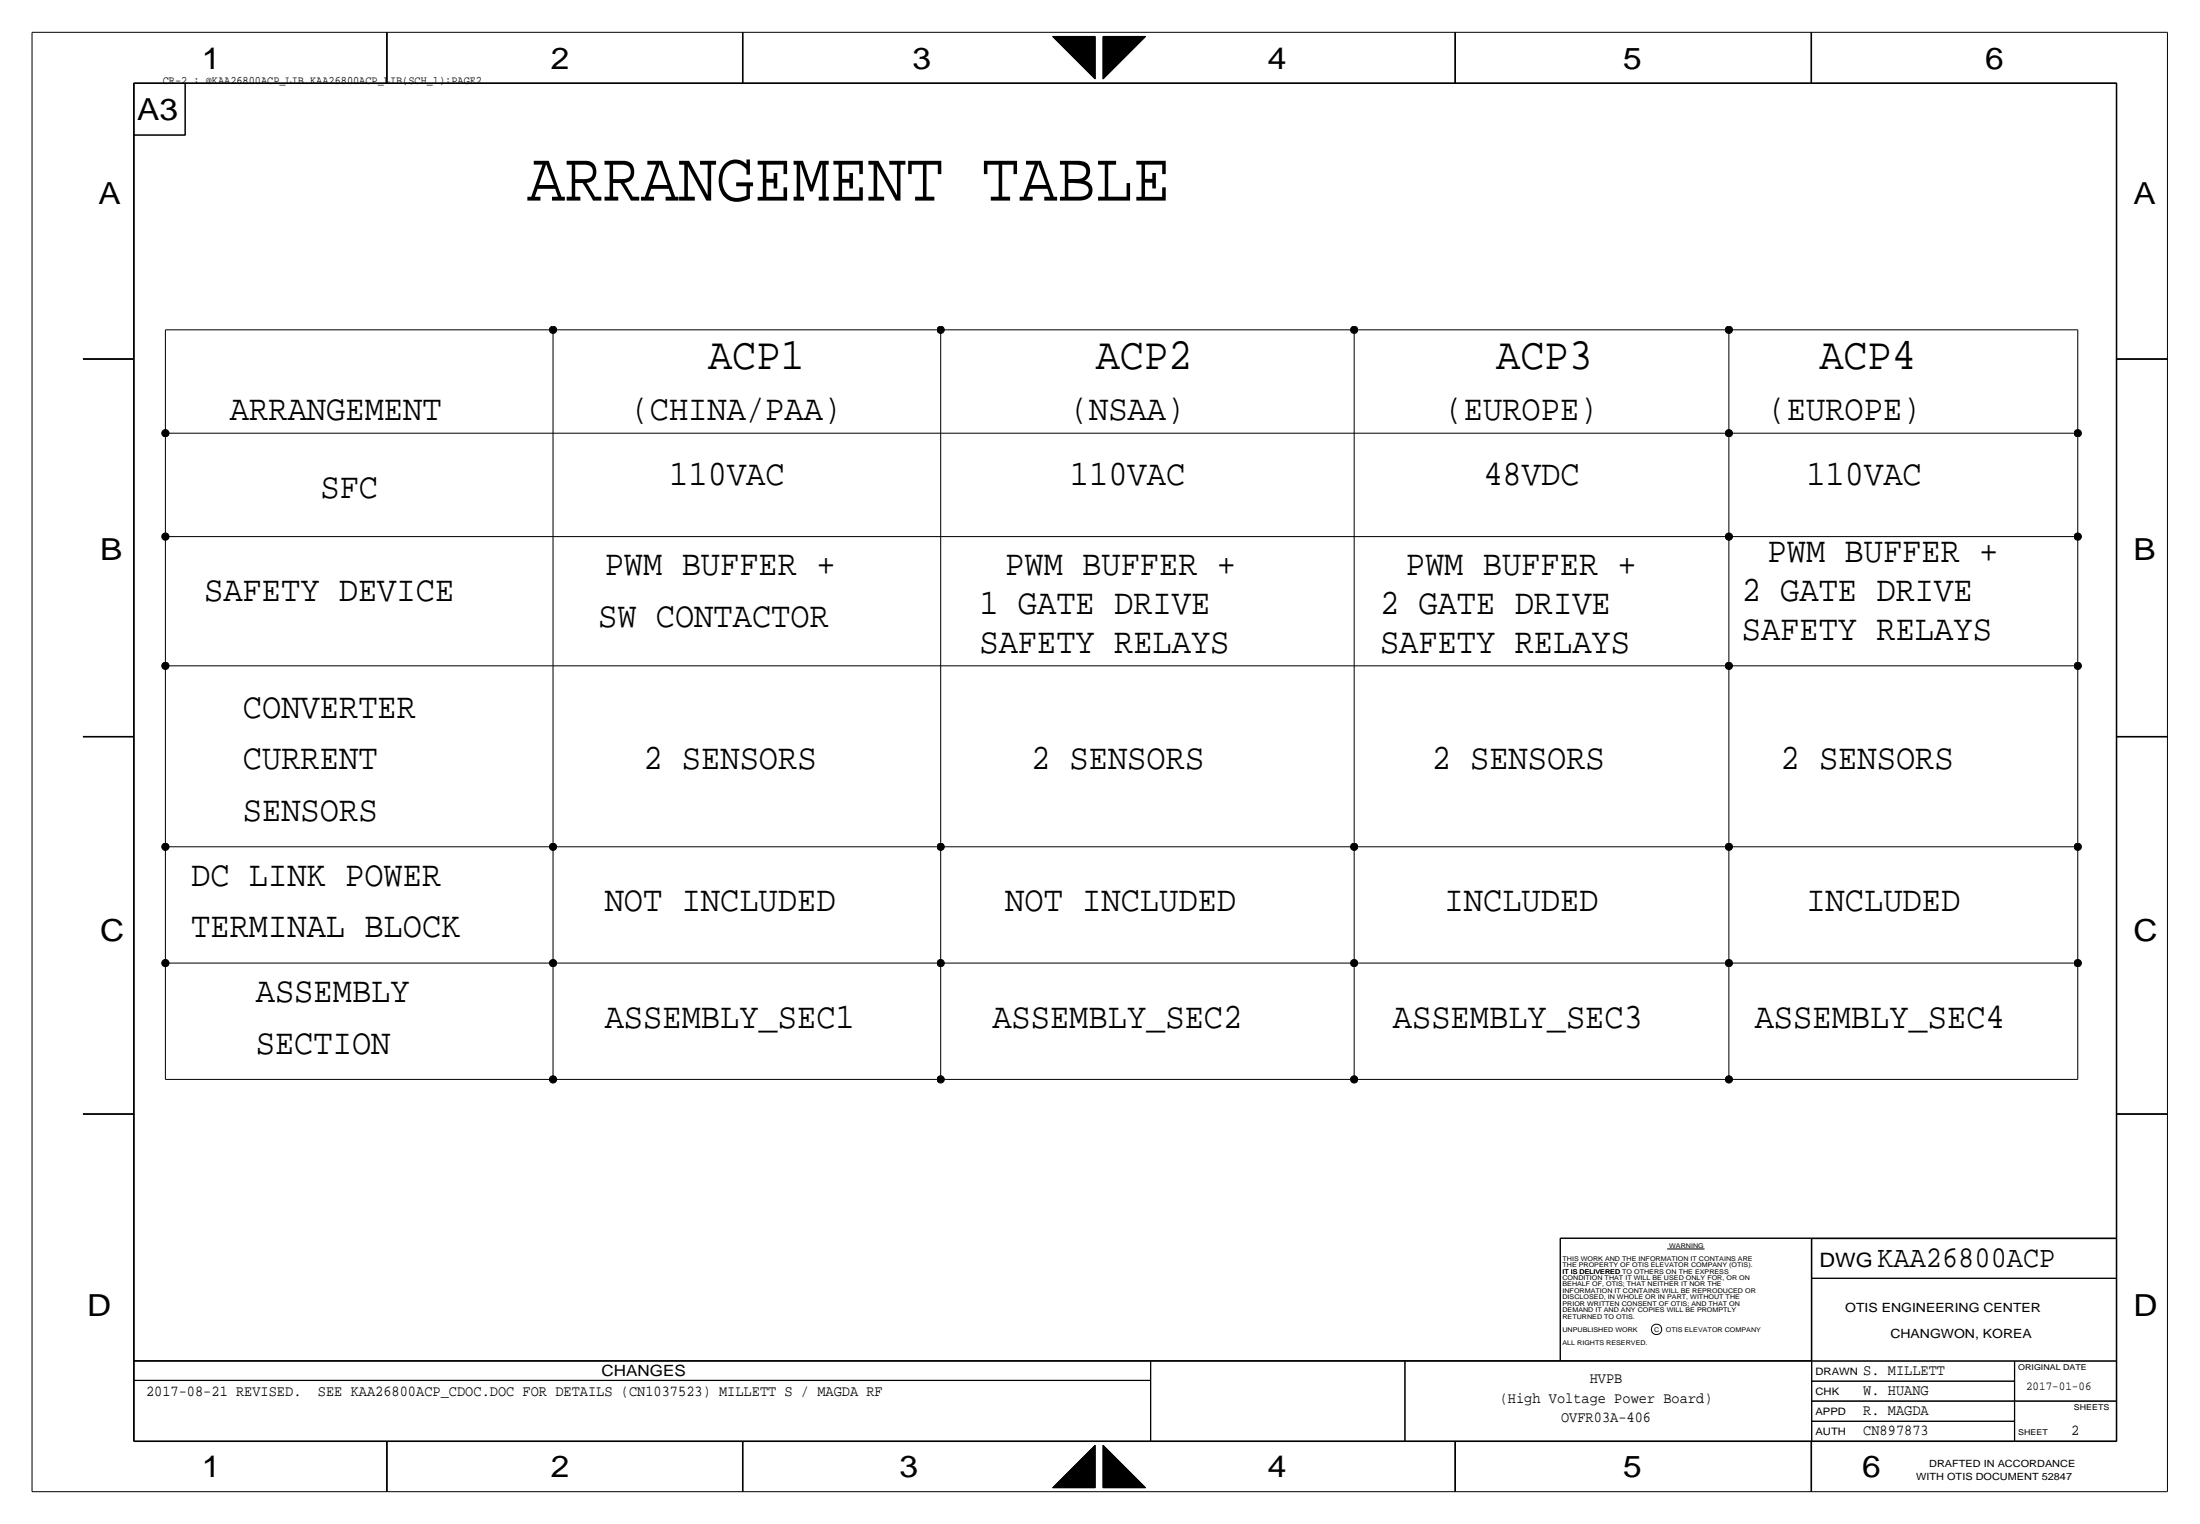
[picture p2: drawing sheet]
<svg xmlns="http://www.w3.org/2000/svg" width="432mm" height="300mm" viewBox="0 0 432 300" stroke-linecap="round" stroke-linejoin="round" font-family="sans-serif">
<g fill="none" stroke="#000" stroke-width=".2">
<path d="M6.3 6.4v286.8zM6.3 6.4h419.8zM26.3 16.3v267zM26.3 16.3h389.8zM26.3 16.4v266.9zM26.3 16.4h389.8zM26.4 16.4h389.6zM26.4 16.4v266.9zM36.4 16.4v10.2zM76 6.4v10zM76.1 6.4v10zM145.9 6.4v10z"/>
<path d="M146 6.4v10zM206.9 7.2h8.4zM206.9 7.2l8.4 8.3zM207 7.2h.1M207 7.2v.1zM207.1 7.2v.1zM207.1 7.2v.2zM207.2 7.2v.2zM207.2 7.2v.3zM207.3 7.2v.3zM207.3 7.2v.4zM207.4 7.2v.4z"/>
<path d="M207.4 7.2v.5zM207.5 7.2v.5zM207.5 7.2v.6zM207.6 7.2v.6zM207.6 7.2v.7zM207.7 7.2v.7zM207.7 7.2v.8zM207.8 7.2v.8zM207.8 7.2v.9zM207.9 7.2v.9zM207.9 7.2v1zM208 7.2v1z"/>
<path d="M208 7.2v1.1zM208.1 7.2v1.1zM208.1 7.2v1.2zM208.2 7.2v1.2zM208.2 7.2v1.3zM208.3 7.2v1.3zM208.3 7.2v1.4zM208.4 7.2v1.4zM208.4 7.2v1.5zM208.5 7.2v1.5zM208.5 7.2v1.6zM208.6 7.2v1.6z"/>
<path d="M208.6 7.2v1.7zM208.7 7.2v1.7zM208.7 7.2v1.8zM208.8 7.2v1.8zM208.8 7.2v1.9zM208.9 7.2v1.9zM208.9 7.2v2zM209 7.2v2zM209 7.2v2.1zM209.1 7.2v2.1zM209.1 7.2v2.2zM209.2 7.2v2.2z"/>
<path d="M209.2 7.2v2.3zM209.3 7.2v2.4zM209.4 7.2v2.5zM209.5 7.2v2.6zM209.6 7.2v2.7zM209.7 7.2v2.7zM209.7 7.2v2.8zM209.8 7.2v2.8zM209.8 7.2v2.9zM209.9 7.2v2.9zM209.9 7.2v3zM210 7.2v3z"/>
<path d="M210 7.2v3.1zM210.1 7.2v3.1zM210.1 7.2v3.2zM210.2 7.2v3.2zM210.2 7.2v3.3zM210.3 7.2v3.3zM210.3 7.2v3.4zM210.4 7.2v3.4zM210.4 7.2v3.5zM210.5 7.2v3.5zM210.5 7.2v3.6zM210.6 7.2v3.6z"/>
<path d="M210.6 7.2v3.7zM210.7 7.2v3.7zM210.7 7.2v3.8zM210.8 7.2v3.8zM210.8 7.2v3.9zM210.9 7.2v3.9zM210.9 7.2v4zM211 7.2v4zM211 7.2v4.1zM211.1 7.2v4.1zM211.1 7.2v4.2zM211.2 7.2v4.2z"/>
<path d="M211.2 7.2v4.3zM211.3 7.2v4.3zM211.3 7.2v4.4zM211.4 7.2v4.4zM211.4 7.2v4.5zM211.5 7.2v4.5zM211.5 7.2v4.6zM211.6 7.2v4.6zM211.6 7.2v4.7zM211.7 7.2v4.7zM211.7 7.2v4.8zM211.8 7.2v4.8z"/>
<path d="M211.8 7.2v4.9zM211.9 7.2v4.9zM211.9 7.2v5zM212 7.2v5zM212 7.2v5.1zM212.1 7.2v5.1zM212.1 7.2v5.2zM212.2 7.2v5.2zM212.2 7.2v5.3zM212.3 7.2v5.3zM212.3 7.2v5.4zM212.4 7.2v5.4z"/>
<path d="M212.4 7.2v5.5zM212.5 7.2v5.6zM212.6 7.2v5.7zM212.7 7.2v5.8zM212.8 7.2v5.8zM212.8 7.2v5.9zM212.9 7.2v5.9zM212.9 7.2v6zM213 7.2v6zM213 7.2v6.1zM213.1 7.2v6.1zM213.1 7.2v6.2z"/>
<path d="M213.2 7.2v6.2zM213.2 7.2v6.3zM213.3 7.2v6.3zM213.3 7.2v6.4zM213.4 7.2v6.4zM213.4 7.2v6.5zM213.5 7.2v6.5zM213.5 7.2v6.6zM213.6 7.2v6.6zM213.6 7.2v6.7zM213.7 7.2v6.7zM213.7 7.2v6.8z"/>
<path d="M213.8 7.2v6.8zM213.8 7.2v6.9zM213.9 7.2v6.9zM213.9 7.2v7zM214 7.2v7zM214 7.2v7.1zM214.1 7.2v7.1zM214.1 7.2v7.2zM214.2 7.2v7.2zM214.2 7.2v7.3zM214.3 7.2v7.3zM214.3 7.2v7.4z"/>
<path d="M214.4 7.2v7.4zM214.4 7.2v7.5zM214.5 7.2v7.5zM214.5 7.2v7.6zM214.6 7.2v7.6zM214.6 7.2v7.7zM214.7 7.2v7.7zM214.7 7.2v7.8zM214.8 7.2v7.8zM214.8 7.2v7.9zM214.9 7.2v7.9zM214.9 7.2v8z"/>
<path d="M215 7.2v8zM215 7.2v8.1zM215.1 7.2v8.1zM215.1 7.2v8.2zM215.2 7.2v8.2zM215.2 7.2v8.3zM215.3 7.2v8.3zM216.8 7.2v8.3zM216.8 7.2h8.4zM216.9 7.2v8.3zM216.9 7.2v8.2zM217 7.2v8.2z"/>
<path d="M217 7.2v8.1zM217.1 7.2v8.1zM217.1 7.2v8zM217.2 7.2v8zM217.2 7.2v7.9zM217.3 7.2v7.9zM217.3 7.2v7.8zM217.4 7.2v7.8zM217.4 7.2v7.7zM217.5 7.2v7.7zM217.5 7.2v7.6zM217.6 7.2v7.6z"/>
<path d="M217.6 7.2v7.5zM217.7 7.2v7.5zM217.7 7.2v7.4zM217.8 7.2v7.4zM217.8 7.2v7.3zM217.9 7.2v7.3zM217.9 7.2v7.2zM218 7.2v7.2zM218 7.2v7.1zM218.1 7.2v7.1zM218.1 7.2v7zM218.2 7.2v7z"/>
<path d="M218.2 7.2v6.9zM218.3 7.2v6.9zM218.3 7.2v6.8zM218.4 7.2v6.8zM218.4 7.2v6.7zM218.5 7.2v6.7zM218.5 7.2v6.6zM218.6 7.2v6.6zM218.6 7.2v6.5zM218.7 7.2v6.5zM218.7 7.2v6.4zM218.8 7.2v6.4z"/>
<path d="M218.8 7.2v6.3zM218.9 7.2v6.3zM218.9 7.2v6.2zM219 7.2v6.2zM219 7.2v6.1zM219.1 7.2v6.1zM219.2 7.2v6zM219.3 7.2v5.9zM219.4 7.2v5.8zM219.5 7.2v5.7zM219.6 7.2v5.6zM219.7 7.2v5.5z"/>
<path d="M219.7 7.2v5.4zM219.8 7.2v5.4zM219.8 7.2v5.3zM219.9 7.2v5.3zM219.9 7.2v5.2zM220 7.2v5.2zM220 7.2v5.1zM220.1 7.2v5.1zM220.1 7.2v5zM220.2 7.2v5zM220.2 7.2v4.9zM220.3 7.2v4.9z"/>
<path d="M220.3 7.2v4.8zM220.4 7.2v4.8zM220.4 7.2v4.7zM220.5 7.2v4.7zM220.5 7.2v4.6zM220.6 7.2v4.6zM220.6 7.2v4.5zM220.7 7.2v4.5zM220.7 7.2v4.4zM220.8 7.2v4.4zM220.8 7.2v4.3zM220.9 7.2v4.3z"/>
<path d="M220.9 7.2v4.2zM221 7.2v4.2zM221 7.2v4.1zM221.1 7.2v4.1zM221.1 7.2v4zM221.2 7.2v4zM221.2 7.2v3.9zM221.3 7.2v3.9zM221.3 7.2v3.8zM221.4 7.2v3.8zM221.4 7.2v3.7zM221.5 7.2v3.7z"/>
<path d="M221.5 7.2v3.6zM221.6 7.2v3.6zM221.6 7.2v3.5zM221.7 7.2v3.5zM221.7 7.2v3.4zM221.8 7.2v3.4zM221.8 7.2v3.3zM221.9 7.2v3.3zM221.9 7.2v3.2zM222 7.2v3.2zM222 7.2v3.1zM222.1 7.2v3.1z"/>
<path d="M222.1 7.2v3zM222.2 7.2v3zM222.2 7.2v2.9zM222.3 7.2v2.9zM222.4 7.2v2.8zM222.5 7.2v2.7zM222.6 7.2v2.6zM222.7 7.2v2.5zM222.8 7.2v2.4zM222.9 7.2v2.3zM222.9 7.2v2.2zM223 7.2v2.2z"/>
<path d="M223 7.2v2.1zM223.1 7.2v2.1zM223.1 7.2v2zM223.2 7.2v2zM223.2 7.2v1.9zM223.3 7.2v1.9zM223.3 7.2v1.8zM223.4 7.2v1.8zM223.4 7.2v1.7zM223.5 7.2v1.7zM223.5 7.2v1.6zM223.6 7.2v1.6z"/>
<path d="M223.6 7.2v1.5zM223.7 7.2v1.5zM223.7 7.2v1.4zM223.8 7.2v1.4zM223.8 7.2v1.3zM223.9 7.2v1.3zM223.9 7.2v1.2zM224 7.2v1.2zM224 7.2v1.1zM224.1 7.2v1.1zM224.1 7.2v1zM224.2 7.2v1z"/>
<path d="M224.2 7.2v.9zM224.3 7.2v.9zM224.3 7.2v.8zM224.4 7.2v.8zM224.4 7.2v.7zM224.5 7.2v.7zM224.5 7.2v.6zM224.6 7.2v.6zM224.6 7.2v.5zM224.7 7.2v.5zM224.7 7.2v.4zM224.8 7.2v.4z"/>
<path d="M224.8 7.2v.3zM224.9 7.2v.3zM224.9 7.2v.2zM225 7.2v.2zM225 7.2v.1zM225.1 7.2v.1zM225.1 7.2h.1M225.2 7.2l-8.4 8.3zM286 6.4v10zM286.1 6.4v10zM356 6.4v10zM356.1 6.4v10z"/>
<path d="M416 16.4v266.9zM416.1 16.4v266.9zM416.1 16.3v267zM426.1 6.4v286.8zM26.3 26.5h10.1zM26.3 26.6h10.1zM16.3 70.6h10zM16.3 70.5h10zM32.5 64.8h76.2zM32.5 64.8v20.3zM108.7 64.8h76.2zM108.7 64.8v101.6z"/>
<path d="M184.9 64.8v101.6zM184.9 64.8h81.3zM266.2 64.8h73.7zM266.2 64.8v101.6zM339.9 64.8v20.3zM339.9 64.8h68.5zM408.4 64.8v20.3zM416.1 70.6h10zM416.1 70.5h10zM32.5 85.1h307.4zM32.5 85.1v20.4zM339.9 85.1h68.5z"/>
<path d="M339.9 85.1v20.4zM408.4 85.1v20.4zM32.5 105.5h307.4zM32.5 105.5v25.4zM339.9 105.5h68.5zM339.9 105.5v25.4zM408.4 105.5v25.4zM32.5 130.9h307.4zM32.5 130.9v35.5zM339.9 130.9h68.5zM339.9 130.9v35.5zM408.4 130.9v35.5z"/>
<path d="M16.3 144.7h10zM16.3 144.8h10zM416.1 144.8h10zM416.1 144.7h10zM32.5 166.4h76.2zM32.5 166.4v22.9zM108.7 166.4h76.2zM108.7 166.4v22.9zM184.9 166.4v22.9zM184.9 166.4h81.3zM266.2 166.4h73.7zM266.2 166.4v22.9z"/>
<path d="M339.9 166.4h68.5zM339.9 166.4v22.9zM408.4 166.4v22.9zM32.5 189.3h76.2zM32.5 189.3v22.8zM108.7 189.3h76.2zM108.7 189.3v22.8zM184.9 189.3h81.3zM184.9 189.3v22.8zM266.2 189.3h73.7zM266.2 189.3v22.8zM339.9 189.3h68.5z"/>
<path d="M339.9 189.3v22.8zM408.4 189.3v22.8zM16.3 219h10zM16.3 218.9h10zM32.5 212.1h76.2zM108.7 212.1h76.2zM184.9 212.1h81.3zM266.2 212.1h73.7zM339.9 212.1h68.5zM416.1 219h10zM416.1 218.9h10zM306.7 243.4h109.4z"/>
<path d="M306.7 243.3h109.4zM306.7 243.3v24.2zM327.7 245.5h7.4zM356.1 243.4h60zM356.1 243.3v24.2zM356.1 251.2h60zM356.1 251.3h60zM356.1 243.3v49.9zM356.2 243.3v40zM26.3 271.3h199.9zM26.3 267.4h329.8zM26.3 267.5h389.8z"/>
<path d="M226.2 267.5v15.8zM276.1 267.5v15.8zM276.2 267.5v15.8zM356.1 279.3h39.9zM356.1 271.4h39.9zM356.1 271.5h39.9zM356.1 275.3h60zM356.1 275.4h60zM396 267.5v15.8zM6.3 293.2h419.8zM26.3 283.3h389.8zM26.3 283.2h389.8z"/>
<path d="M76 283.3v9.9zM76.1 283.3v9.9zM145.9 283.3v9.9zM146 283.3v9.9zM206.9 292.4h8.4zM207 292.4h.1M207 292.3v.1zM207.1 292.3v.1zM207.1 292.2v.2zM207.2 292.2v.2zM207.2 292.1v.3zM207.3 292v.4z"/>
<path d="M207.4 291.9v.5zM207.5 291.8v.6zM207.6 291.7v.7zM207.7 291.6v.8zM207.8 291.5v.9zM207.9 291.4v1zM208 291.3v1.1zM208.1 291.2v1.2zM208.2 291.1v1.3zM208.3 291v1.4zM208.4 290.9v1.5zM208.5 290.8v1.6z"/>
<path d="M208.6 290.7v1.7zM208.7 290.6v1.8zM208.8 290.5v1.9zM208.9 290.4v2zM209 290.3v2.1zM209.1 290.2v2.2zM209.2 290.1v2.3zM209.3 290v2.4zM209.4 289.9v2.5zM209.5 289.8v2.6zM209.6 289.7v2.7zM209.7 289.7v2.7z"/>
<path d="M209.7 289.6v2.8zM209.8 289.6v2.8zM209.8 289.5v2.9zM209.9 289.5v2.9zM209.9 289.4v3zM210 289.4v3zM210 289.3v3.1zM210.1 289.3v3.1zM210.1 289.2v3.2zM210.2 289.2v3.2zM210.2 289.1v3.3zM210.3 289.1v3.3z"/>
<path d="M210.3 289v3.4zM210.4 289v3.4zM210.4 288.9v3.5zM210.5 288.8v3.6zM210.6 288.7v3.7zM210.7 288.6v3.8zM210.8 288.5v3.9zM210.9 288.4v4zM211 288.3v4.1zM211.1 288.2v4.2zM211.2 288.1v4.3zM211.3 288v4.4z"/>
<path d="M211.4 287.9v4.5zM211.5 287.8v4.6zM211.6 287.7v4.7zM211.7 287.6v4.8zM211.8 287.5v4.9zM211.9 287.4v5zM212 287.3v5.1zM212.1 287.2v5.2zM212.2 287.1v5.3zM212.3 287v5.4zM212.4 286.9v5.5zM212.5 286.8v5.6z"/>
<path d="M212.6 286.7v5.7zM212.7 286.6v5.8zM212.8 286.6v5.8zM212.8 286.5v5.9zM212.9 286.5v5.9zM212.9 286.4v6zM213 286.4v6zM213 286.3v6.1zM213.1 286.3v6.1zM213.1 286.2v6.2zM213.2 286.2v6.2zM213.2 286.1v6.3z"/>
<path d="M213.3 286.1v6.3zM213.3 286v6.4zM213.4 286v6.4zM213.4 285.9v6.5zM213.5 285.9v6.5zM213.5 285.8v6.6zM213.6 285.7v6.7zM213.7 285.6v6.8zM213.8 285.5v6.9zM213.9 285.4v7zM214 285.3v7.1zM214.1 285.2v7.2z"/>
<path d="M214.2 285.1v7.3zM214.3 285v7.4zM214.4 284.9v7.5zM214.5 284.8v7.6zM214.6 284.7v7.7zM214.7 284.6v7.8zM214.8 284.5v7.9zM214.9 284.4v8zM215 284.3v8.1zM215.1 284.2v8.2zM215.2 284.1v8.3zM215.3 284l-8.4 8.4z"/>
<path d="M215.3 284v8.4zM216.8 284v8.4zM216.8 284l8.4 8.4zM216.8 292.4h8.4zM216.9 284.1v8.3zM217 284.2v8.2zM217.1 284.3v8.1zM217.2 284.4v8zM217.3 284.5v7.9zM217.4 284.6v7.8zM217.5 284.7v7.7zM217.6 284.8v7.6z"/>
<path d="M217.7 284.9v7.5zM217.8 285v7.4zM217.9 285.1v7.3zM218 285.2v7.2zM218.1 285.3v7.1zM218.2 285.4v7zM218.3 285.5v6.9zM218.4 285.6v6.8zM218.5 285.7v6.7zM218.6 285.8v6.6zM218.6 285.9v6.5zM218.7 285.9v6.5z"/>
<path d="M218.7 286v6.4zM218.8 286v6.4zM218.8 286.1v6.3zM218.9 286.1v6.3zM218.9 286.2v6.2zM219 286.2v6.2zM219 286.3v6.1zM219.1 286.3v6.1zM219.2 286.4v6zM219.3 286.5v5.9zM219.4 286.6v5.8zM219.5 286.7v5.7z"/>
<path d="M219.6 286.8v5.6zM219.7 286.9v5.5zM219.8 287v5.4zM219.9 287.1v5.3zM220 287.2v5.2zM220.1 287.3v5.1zM220.2 287.4v5zM220.3 287.5v4.9zM220.4 287.6v4.8zM220.5 287.7v4.7zM220.6 287.8v4.6zM220.7 287.9v4.5z"/>
<path d="M220.8 288v4.4zM220.9 288.1v4.3zM221 288.2v4.2zM221.1 288.3v4.1zM221.2 288.4v4zM221.3 288.5v3.9zM221.4 288.6v3.8zM221.5 288.7v3.7zM221.6 288.8v3.6zM221.7 288.9v3.5zM221.7 289v3.4zM221.8 289v3.4z"/>
<path d="M221.8 289.1v3.3zM221.9 289.1v3.3zM221.9 289.2v3.2zM222 289.2v3.2zM222 289.3v3.1zM222.1 289.3v3.1zM222.1 289.4v3zM222.2 289.4v3zM222.2 289.5v2.9zM222.3 289.5v2.9zM222.4 289.6v2.8zM222.5 289.7v2.7z"/>
<path d="M222.6 289.8v2.6zM222.7 289.9v2.5zM222.8 290v2.4zM222.9 290.1v2.3zM223 290.2v2.2zM223.1 290.3v2.1zM223.2 290.4v2zM223.3 290.5v1.9zM223.4 290.6v1.8zM223.5 290.7v1.7zM223.6 290.8v1.6zM223.7 290.9v1.5z"/>
<path d="M223.8 291v1.4zM223.9 291.1v1.3zM224 291.2v1.2zM224.1 291.3v1.1zM224.2 291.4v1zM224.3 291.5v.9zM224.4 291.6v.8zM224.5 291.7v.7zM224.6 291.8v.6zM224.7 291.9v.5zM224.8 292v.4zM224.9 292.1v.3z"/>
<path d="M224.9 292.2v.2zM225 292.2v.2zM225 292.3v.1zM225.1 292.3v.1zM225.1 292.4h.1M286 283.3v9.9zM286.1 283.3v9.9zM356 283.3v9.9zM356.1 283.3v9.9z"/>
<circle cx="325.6" cy="261.3" r="1.02"/>
</g>
<g fill="#000" stroke="#000" stroke-width=".2">
<circle cx="108.7" cy="64.8" r=".71"/>
<circle cx="184.9" cy="64.8" r=".71"/>
<circle cx="266.2" cy="64.8" r=".71"/>
<circle cx="339.9" cy="64.8" r=".71"/>
<circle cx="32.5" cy="85.1" r=".71"/>
<circle cx="339.9" cy="85.1" r=".71"/>
<circle cx="408.4" cy="85.1" r=".71"/>
<circle cx="32.5" cy="105.5" r=".71"/>
<circle cx="339.9" cy="105.5" r=".71"/>
<circle cx="408.4" cy="105.5" r=".71"/>
<circle cx="32.5" cy="130.9" r=".71"/>
<circle cx="339.9" cy="130.9" r=".71"/>
<circle cx="408.4" cy="130.9" r=".71"/>
<circle cx="32.5" cy="166.4" r=".71"/>
<circle cx="108.7" cy="166.4" r=".71"/>
<circle cx="184.9" cy="166.4" r=".71"/>
<circle cx="266.2" cy="166.4" r=".71"/>
<circle cx="339.9" cy="166.4" r=".71"/>
<circle cx="408.4" cy="166.4" r=".71"/>
<circle cx="32.5" cy="189.3" r=".71"/>
<circle cx="108.7" cy="189.3" r=".71"/>
<circle cx="184.9" cy="189.3" r=".71"/>
<circle cx="266.2" cy="189.3" r=".71"/>
<circle cx="339.9" cy="189.3" r=".71"/>
<circle cx="408.4" cy="189.3" r=".71"/>
<circle cx="108.7" cy="212.1" r=".71"/>
<circle cx="184.9" cy="212.1" r=".71"/>
<circle cx="266.2" cy="212.1" r=".71"/>
<circle cx="339.9" cy="212.1" r=".71"/>
</g>
<text font-size="13.9" x="103.6" y="39.4">ARRANGEMENT TABLE</text>
<g font-size="8.9">
<text x="139.2" y="72.4">ACP1</text>
<text x="215.4" y="72.4">ACP2</text>
<text x="294.1" y="72.4">ACP3</text>
<text x="357.6" y="72.4">ACP4</text>
</g>
<g font-size="7.1">
<text x="45.2" y="82.6">ARRANGEMENT</text>
<text x="124" y="82.6">(CHINA/PAA)</text>
<text x="210.3" y="82.6">(NSAA)</text>
<text x="284" y="82.6">(EUROPE)</text>
<text x="347.5" y="82.6">(EUROPE)</text>
<text x="131.6" y="95.3">110VAC</text>
<text x="210.3" y="95.3">110VAC</text>
<text x="291.6" y="95.3">48VDC</text>
<text x="355.1" y="95.3">110VAC</text>
<text x="63" y="97.8">SFC</text>
<text x="118.9" y="113.1">PWM BUFFER +</text>
<text x="197.6" y="113.1">PWM BUFFER +</text>
<text x="276.4" y="113.1">PWM BUFFER +</text>
<text x="347.5" y="110.5">PWM BUFFER +</text>
<text x="40.1" y="118.2">SAFETY DEVICE</text>
<text x="342.4" y="118.2">2 GATE DRIVE</text>
<text x="117.6" y="123.2">SW CONTACTOR</text>
<text x="192.5" y="120.7">1 GATE DRIVE</text>
<text x="271.3" y="120.7">2 GATE DRIVE</text>
<text x="342.4" y="125.8">SAFETY RELAYS</text>
<text x="192.5" y="128.3">SAFETY RELAYS</text>
<text x="271.3" y="128.3">SAFETY RELAYS</text>
<text x="47.8" y="141">CONVERTER</text>
<text x="47.8" y="151.2">CURRENT</text>
<text x="126.5" y="151.2">2 SENSORS</text>
<text x="202.7" y="151.2">2 SENSORS</text>
<text x="281.4" y="151.2">2 SENSORS</text>
<text x="350" y="151.2">2 SENSORS</text>
<text x="47.8" y="161.3">SENSORS</text>
<text x="37.6" y="174">DC LINK POWER</text>
<text x="118.9" y="179.1">NOT INCLUDED</text>
<text x="197.6" y="179.1">NOT INCLUDED</text>
<text x="284" y="179.1">INCLUDED</text>
<text x="355.1" y="179.1">INCLUDED</text>
<text x="37.6" y="184.2">TERMINAL BLOCK</text>
<text x="50.3" y="196.9">ASSEMBLY</text>
<text x="118.9" y="202">ASSEMBLY_SEC1</text>
<text x="195.1" y="202">ASSEMBLY_SEC2</text>
<text x="273.8" y="202">ASSEMBLY_SEC3</text>
<text x="344.9" y="202">ASSEMBLY_SEC4</text>
<text x="50.3" y="207.1">SECTION</text>
</g>
<g font-size="6">
<text x="39.7" y="13.5">1</text>
<text x="108.3" y="13.5">2</text>
<text x="179.4" y="13.5">3</text>
<text x="249.2" y="13.5">4</text>
<text x="319.1" y="13.5">5</text>
<text x="390.2" y="13.5">6</text>
<text x="27" y="23.7">A3</text>
<text x="19.4" y="40.2">A</text>
<text x="419.4" y="40.2">A</text>
<text x="19.7" y="110">B</text>
<text x="419.4" y="110">B</text>
<text x="19.7" y="185">C</text>
<text x="419.4" y="185">C</text>
<text x="17.1" y="258.6">D</text>
<text x="419.4" y="258.6">D</text>
<text x="39.7" y="290.4">1</text>
<text x="108.3" y="290.4">2</text>
<text x="176.8" y="290.4">3</text>
<text x="249.2" y="290.4">4</text>
<text x="319.1" y="290.4">5</text>
<text x="366.1" y="290.4">6</text>
</g>
<text font-size="5.9" x="369.1" y="249">KAA26800ACP</text>
<text font-size="3.9" x="357.6" y="249">DWG</text>
<g font-size="3">
<text x="28.7" y="274.4">2017-08-21 REVISED.</text>
<text x="62.5" y="274.4">SEE KAA26800ACP_CDOC.DOC FOR DETAILS (CN1037523) MILLETT S / MAGDA RF</text>
<text x="118.3" y="270.4">CHANGES</text>
<text x="294.8" y="275.6">(High Voltage Power Board)</text>
<text x="312.5" y="271.8">HVPB</text>
<text x="366.3" y="270.3">S. MILLETT</text>
<text x="366.3" y="274.1">W. HUANG</text>
<text x="306.9" y="279.5">OVFR03A-406</text>
<text x="366.3" y="278.2">R. MAGDA</text>
<text x="366.3" y="282">CN897873</text>
<text x="407.2" y="282">2</text>
</g>
<g font-size="2.5">
<text x="362.7" y="257.9">OTIS ENGINEERING CENTER</text>
<text x="371.6" y="262.9">CHANGWON, KOREA</text>
</g>
<text font-size="2.4" x="398.3" y="273.1">2017-01-06</text>
<text font-size="2.3" x="32" y="16.6">CR-2 : @KAA26800ACP_LIB.KAA26800ACP_LIB(SCH_1):PAGE2</text>
<g font-size="2">
<text x="356.9" y="270.3">DRAWN</text>
<text x="356.9" y="274.1">CHK</text>
<text x="356.9" y="282">AUTH</text>
<text x="356.9" y="278.2">APPD</text>
<text x="376.7" y="290.9">WITH OTIS DOCUMENT 52847</text>
<text x="379.2" y="288.3">DRAFTED IN ACCORDANCE</text>
</g>
<g font-size="1.6">
<text x="396.7" y="269.3">ORIGINAL DATE</text>
<text x="396.7" y="282">SHEET</text>
<text x="407.7" y="277.2">SHEETS</text>
</g>
<g font-size="1.3">
<text x="328.1" y="245.2">WARNING</text>
<text x="307.1" y="249">THE PROPERTY OF OTIS ELEVATOR COMPANY (OTIS).</text>
<text x="307.1" y="250.3">IT IS DELIVERED</text>
<text x="307.1" y="247.8">THIS WORK AND THE INFORMATION IT CONTAINS ARE</text>
<text x="307.1" y="250.3">IT IS DELIVERED TO OTHERS ON THE EXPRESS</text>
<text x="307.1" y="251.6">CONDITION THAT IT WILL BE USED ONLY FOR, OR ON</text>
<text x="307.1" y="252.8">BEHALF OF, OTIS; THAT NEITHER IT NOR THE</text>
<text x="307.1" y="254.1">INFORMATION IT CONTAINS WILL BE REPRODUCED OR</text>
<text x="307.1" y="255.4">DISCLOSED, IN WHOLE OR IN PART, WITHOUT THE</text>
<text x="307.1" y="256.6">PRIOR WRITTEN CONSENT OF OTIS; AND THAT ON</text>
<text x="307.1" y="257.9">DEMAND IT AND ANY COPIES WILL BE PROMPTLY</text>
<text x="307.1" y="259.2">RETURNED TO OTIS.</text>
<text x="307.1" y="261.7">UNPUBLISHED WORK</text>
<text x="325.2" y="261.7">C</text>
<text x="327.5" y="261.7">OTIS ELEVATOR COMPANY</text>
<text x="307.1" y="264.3">ALL RIGHTS RESERVED.</text>
</g>
</svg>
